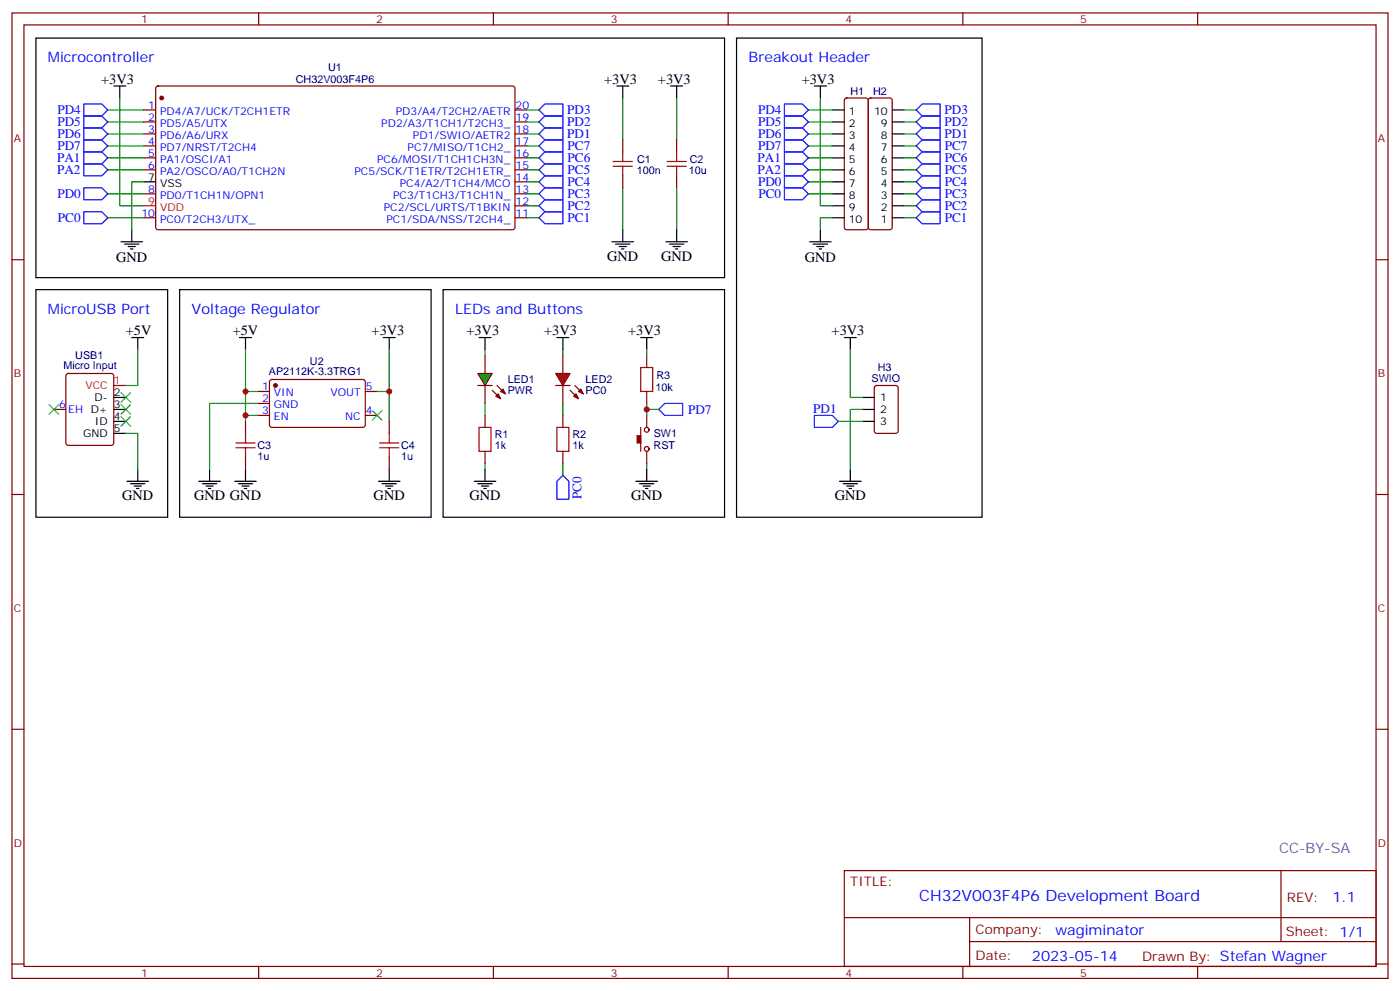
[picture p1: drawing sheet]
<svg xmlns="http://www.w3.org/2000/svg" width="412mm" height="292mm" viewBox="0 0 412 292" stroke-linecap="round" stroke-linejoin="round" font-family="sans-serif">
<g fill="none" stroke="#870000" stroke-width=".35">
<path d="M3.5 3.8h405.4v284.3h-405.4zM7.1 7.3h398.2v277.3h-398.2zM76.2 3.8v3.5M145.3 3.8v3.5M214.5 3.8v3.5M283.6 3.8v3.5M352.8 3.8v3.5M42.3 39.4h3.6M42.3 35.9h3.6M42.3 32.4h3.6M46.1 25.5l.5-.2 104.7 .1 .4 .6-.1 41.2-.6 .5-104.7-.1-.4-.6v-41zM151.7 39.4h3.5"/>
<path d="M151.7 35.9h3.5M151.7 32.4h3.5M42.3 43h3.6M42.3 46.5h3.6M42.3 50h3.6M42.3 57.1h3.6M151.7 43h3.5M151.7 46.5h3.5M151.7 50h3.5M151.7 57.1h3.5M151.7 53.6h3.5M3.5 76.5h3.6"/>
<path d="M42.3 64.1h3.6M151.7 64.1h3.5M151.7 60.6h3.5M405.3 76.5h3.6M19.6 110.2l.5-.2h12.7l.7 .4v20.1l-.4 .6-13 .1-.6-.5-.1-20zM75.8 115.3h3.6M75.8 118.8h3.6M79.6 112l.5-.2h27.1l.4 .7-.1 12.9-.6 .5-27.1-.1-.4-.6v-12.7zM107.6 115.3h3.5M163.7 113.5h4.2M165.8 104.7v5.3M165.8 113.5v5.3"/>
<path d="M167.9 114.9l2.5 2.5M169.3 113.5l2.5 2.5M15.9 120.6h3.5M72.3 124.1v3.5M72.3 134.7v3.5M75.8 122.3h3.6M107.6 122.3h3.5M114.7 124.1v3.5M114.7 134.7v3.5M142.9 122.3v3.6M142.9 132.9v3.6M165.8 122.3v3.6"/>
<path d="M165.8 132.9v3.6M188.7 125.9v7M190.5 122.3v3.6M190.5 132.9v3.6M3.5 145.6h3.6M405.3 145.6h3.6M3.5 214.8h3.6M405.3 214.8h3.6M248.7 256.4h156.6v28.2h-156.6zM377.3 256.4v20.9M248.7 270.2h156.5M285.6 277.3h119.6"/>
<path d="M285.6 270.2v14.2M3.5 283.9h3.6M76.2 284.6v3.5M145.3 284.6v3.5M214.5 284.6v3.5M283.6 284.6v3.5M352.8 284.6v3.5M405.3 283.9h3.6"/>
<circle cx="190.5" cy="132.2" r=".71"/>
<circle cx="190.5" cy="126.6" r=".71"/>
</g>
<g fill="none" stroke="#000" stroke-width=".35">
<path d="M42.3 53.6h3.6M10.6 85.3h38.8v67h-38.8zM38.8 99.4h3.5M40.6 99.4v3.5M52.9 85.3h74.1v67h-74.1zM70.6 99.4h3.5M72.3 99.4v3.5M112.9 99.4h3.5M114.7 99.4v3.5M130.5 85.3h82.9v67h-82.9zM141.1 99.4h3.5M142.9 99.4v3.5"/>
<path d="M164 99.4h3.6M165.8 99.4v3.5M33.5 117.1h3.5M33.5 127.6h3.5M33.5 124.1h3.5M33.5 120.6h3.5M40.6 138.2v3.5M61.7 138.2v3.5M72.3 138.2v3.5M114.7 138.2v3.5M142.9 138.2v3.5M190.5 138.2v3.5"/>
<path d="M37.4 141.7h6.3M38.5 142.5h4.2M39.5 143.2h2.1M40.2 143.9h.7M58.6 141.7h6.3M59.6 142.5h4.3M60.7 143.2h2.1M61.4 143.9h.7M69.1 141.7h6.4M70.2 142.5h4.2M71.3 143.2h2.1M72 143.9h.7"/>
<path d="M111.5 141.7h6.3M112.5 142.5h4.3M113.6 143.2h2.1M114.3 143.9h.7M139.7 141.7h6.3M140.8 142.5h4.2M141.8 143.2h2.1M142.5 143.9h.7M187.3 141.7h6.4M188.4 142.5h4.2M189.4 143.2h2.2M190.1 143.9h.8"/>
</g>
<path d="M42.3 60.6h3.6M33.5 113.5h3.5" fill="none" stroke="#f00" stroke-width=".35"/>
<path d="M14.5 119.2l2.8 2.8M17.3 119.2l-2.8 2.8M35.6 115.6l2.9 2.9M35.6 119.2l2.9 2.8M38.5 115.6l-2.9 2.9M38.5 119.2l-2.9 2.8M35.6 122.7l2.9 2.8M38.5 122.7l-2.9 2.8M109.7 120.9l2.8 2.9M112.5 120.9l-2.8 2.9" fill="none" stroke="#3c3" stroke-width=".35"/>
<g fill="none" stroke="#008700" stroke-width=".35">
<path d="M40.6 102.9v10.6h-3.6M72.3 102.9v12.4h3.5M72.3 115.3v8.8M75.8 118.8h-14.1v19.4M114.7 102.9v12.4h-3.6M114.7 115.3v8.8M142.9 102.9v1.8M142.9 118.8v3.5M165.8 102.9v1.8M165.8 118.8v3.5M37 127.6h3.6v10.6M72.3 122.3h3.5"/>
<path d="M142.9 136.5v1.7M165.8 136.5v3.5M190.5 136.5v1.7"/>
</g>
<g fill="#870000" stroke="#870000" stroke-width=".35">
<path d="M187.7 128.3h1v2.2h-1z"/>
<path d="M169.7 116l.7 1.4-1.4-.7z"/>
<path d="M170.4 115.3l.7-.7 .7 1.4z"/>
<circle cx="81.1" cy="113.5" r=".53"/>
<circle cx="47.6" cy="28.9" r=".53"/>
</g>
<path d="M69.5 131.9h5.6M69.5 130.5h5.6M72.3 127.6v2.9M72.3 131.9v2.8M111.8 131.9h5.7M111.8 130.5h5.7M114.7 127.6v2.9M114.7 131.9v2.8M141.1 125.9h3.5v7h-3.5zM164 125.9h3.6v7h-3.6z" fill="none" stroke="#a10000" stroke-width=".35"/>
<path d="M165.8 140l1.8 1.7v5.3h-3.6v-5.3zM194 120.6l1.8-1.8h5.3v3.5h-5.3z" fill="none" stroke="#00f" stroke-width=".35"/>
<path d="M163.7 110h4.2l-2.1 3.5z" fill="#f00" stroke="#870000" stroke-width=".35"/>
<path d="M142.9 104.7v5.3M142.9 113.5v5.3" fill="none" stroke="#870000" stroke-width=".35"/>
<path d="M140.8 110h4.2l-2.1 3.5z" fill="#0c0" stroke="#870000" stroke-width=".35"/>
<path d="M248.9 29.1l.5-.2h5.7l.5 .2 .2 .5v37.4l-.3 .5-.4 .2h-5.7l-.5-.3-.2-.4v-37.4zM256 29.1l.5-.2h5.6l.5 .2 .2 .5v37.4l-.2 .5-.5 .2h-5.6l-.5-.3-.2-.4v-37.4zM183.4 41.2v3.5M183.4 51.8v3.5M199.3 41.2v3.5M199.3 51.8v3.5M140.8 113.5h4.2M145 114.9l2.5 2.5M146.4 113.5l2.5 2.5M190.5 104.7v3.5M190.5 115.3v3.5M257.8 113.7l.4-.2h5.7l.6 .5 .1 12.9-.5 .7h-5.9l-.6-.4-.1-13z" fill="none" stroke="#870000" stroke-width=".35"/>
<g fill="#870000" stroke="#870000" stroke-width=".35">
<path d="M146 116.7l.8-.7 .7 1.4z"/>
<path d="M147.5 115.3l.7-.7 .7 1.4z"/>
</g>
<g fill="none" stroke="#000" stroke-width=".35">
<path d="M10.6 11.2h202.8v70.6h-202.8zM217 11.2h72.3v141.1h-72.3zM33.5 25.3h3.5M35.3 25.3v3.6M181.7 25.3h3.5M183.4 25.3v3.6M197.6 25.3h3.5M199.3 25.3v3.6M239.9 25.3h3.5M241.7 25.3v3.6M245.2 39.4h3.5M245.2 35.9h3.5"/>
<path d="M245.2 32.4h3.5M262.8 39.4h3.5M262.8 35.9h3.5M262.8 32.4h3.5M245.2 57.1h3.5M245.2 53.6h3.5M245.2 50h3.5M245.2 46.5h3.5M245.2 43h3.5M262.8 57.1h3.5M262.8 53.6h3.5M262.8 50h3.5"/>
<path d="M262.8 46.5h3.5M262.8 43h3.5M35.6 71.2h6.4M36.7 71.9h4.2M37.7 72.6h2.2M38.5 73.3h.7M38.8 67.7v3.5M180.3 71.2h6.3M181.3 71.9h4.3M182.4 72.6h2.1M183.1 73.3h.7M183.4 67.7v3.5"/>
<path d="M196.1 71.2h6.4M197.2 71.9h4.2M198.3 72.6h2.1M199 73.3h.7M199.3 67.7v3.5M238.5 71.2h6.3M239.5 71.9h4.3M240.6 72.6h2.1M241.3 73.3h.7M241.7 67.7v3.5M245.2 64.1h3.5M245.2 60.6h3.5"/>
<path d="M262.8 64.1h3.5M262.8 60.6h3.5M188.7 99.4h3.6M190.5 99.4v3.5M248.7 99.4h3.5M250.5 99.4v3.5M254 117.1h3.5M250.5 138.2v3.5M254 124.1h3.5M254 120.6h3.5M247.3 141.7h6.3M248.4 142.5h4.2"/>
<path d="M249.4 143.2h2.1M250.1 143.9h.7"/>
</g>
<g fill="none" stroke="#00f" stroke-width=".35">
<path d="M24.7 30.6h5.3l1.7 1.8-1.7 1.7h-5.3zM24.7 34.1h5.3l1.7 1.8-1.7 1.8h-5.3zM24.7 37.7h5.3l1.7 1.7-1.7 1.8h-5.3zM158.7 32.4l1.8-1.8h5.3v3.5h-5.3zM158.7 35.9l1.8-1.8h5.3v3.6h-5.3zM158.7 39.4l1.8-1.7h5.3v3.5h-5.3zM231.1 30.6h5.3l1.7 1.8-1.7 1.7h-5.3zM231.1 34.1h5.3l1.7 1.8-1.7 1.8h-5.3zM231.1 37.7h5.3l1.7 1.7-1.7 1.8h-5.3zM269.9 35.9l1.7-1.8h5.3v3.6h-5.3zM269.9 39.4l1.7-1.7h5.3v3.5h-5.3zM271.6 30.6h5.3v3.5h-5.3l-1.7-1.7z"/>
<path d="M24.7 41.2h5.3l1.7 1.8-1.7 1.7h-5.3zM24.7 44.7h5.3l1.7 1.8-1.7 1.8h-5.3zM24.7 48.3h5.3l1.7 1.7-1.7 1.8h-5.3zM24.7 55.3h5.3l1.7 1.8-1.7 1.7h-5.3zM158.7 43l1.8-1.8h5.3v3.5h-5.3zM158.7 46.5l1.8-1.8h5.3v3.6h-5.3zM158.7 50l1.8-1.7h5.3v3.5h-5.3zM158.7 53.6l1.8-1.8h5.3v3.5h-5.3zM158.7 57.1l1.8-1.8h5.3v3.5h-5.3zM231.1 41.2h5.3l1.7 1.8-1.7 1.7h-5.3zM231.1 44.7h5.3l1.7 1.8-1.7 1.8h-5.3zM231.1 48.3h5.3l1.7 1.7-1.7 1.8h-5.3z"/>
<path d="M231.1 51.8h5.3l1.7 1.8-1.7 1.7h-5.3zM231.1 55.3h5.3l1.7 1.8-1.7 1.7h-5.3zM269.9 46.5l1.7-1.8h5.3v3.6h-5.3zM269.9 53.6l1.7-1.8h5.3v3.5h-5.3zM271.6 41.2h5.3v3.5h-5.3l-1.7-1.7zM271.6 48.3h5.3v3.5h-5.3l-1.7-1.8zM271.6 55.3h5.3v3.5h-5.3l-1.7-1.7zM24.7 62.4h5.3l1.7 1.7-1.7 1.8h-5.3zM158.7 60.6l1.8-1.8h5.3v3.6h-5.3zM158.7 64.1l1.8-1.7h5.3v3.5h-5.3zM269.9 60.6l1.7-1.8h5.3v3.6h-5.3zM271.6 62.4h5.3v3.5h-5.3l-1.7-1.8z"/>
<path d="M239.9 122.3h5.3l1.7 1.8-1.7 1.8h-5.3z"/>
</g>
<g fill="none" stroke="#008700" stroke-width=".35">
<path d="M31.7 39.4h10.6M31.7 35.9h10.6M31.7 32.4h10.6M35.3 28.9v31.7h7M155.2 39.4h3.5M155.2 35.9h3.5M155.2 32.4h3.5M183.4 28.9v12.3M199.3 28.9v12.3M238.1 39.4h7.1M238.1 35.9h7.1M238.1 32.4h7.1"/>
<path d="M241.7 28.9v31.7h3.5M266.3 39.4h3.6M266.3 35.9h3.6M266.3 32.4h3.6M31.7 57.1h10.6M31.7 50h10.6M31.7 46.5h10.6M31.7 43h10.6M42.3 53.6h-3.5v14.1M155.2 57.1h3.5M155.2 50h3.5M155.2 46.5h3.5"/>
<path d="M155.2 43h3.5M155.2 53.6h3.5M183.4 55.3v12.4M199.3 55.3v12.4M238.1 57.1h7.1M238.1 50h7.1M238.1 46.5h7.1M238.1 43h7.1M238.1 53.6h7.1M266.3 57.1h3.6M266.3 50h3.6M266.3 46.5h3.6"/>
<path d="M266.3 43h3.6M266.3 53.6h3.6M31.7 64.1h10.6M155.2 64.1h3.5M155.2 60.6h3.5M245.2 64.1h-3.5v3.6M266.3 64.1h3.6M266.3 60.6h3.6M190.5 102.9v1.8M190.5 118.8v3.5M250.5 102.9v14.2h3.5M190.5 120.6h3.5"/>
<path d="M246.9 124.1h7.1M254 120.6h-3.5v17.6"/>
</g>
<path d="M180.6 47.6h5.7M180.6 49h5.7M183.4 44.7v2.9M183.4 49v2.8M196.5 47.6h5.6M196.5 49h5.6M199.3 44.7v2.9M199.3 49v2.8M188.7 108.2h3.6v7.1h-3.6z" fill="none" stroke="#a10000" stroke-width=".35"/>
<g fill="#c00">
<circle cx="114.7" cy="115.3" r=".88"/>
<circle cx="72.3" cy="115.3" r=".88"/>
<circle cx="72.3" cy="122.3" r=".88"/>
<circle cx="190.5" cy="120.6" r=".88"/>
</g>
<text font-size="4.6" fill="#00f" x="270.8" y="265.4">CH32V003F4P6 Development Board</text>
<g font-size="4.2" fill="#00f">
<text x="14.1" y="18.3">Microcontroller</text>
<text x="220.5" y="18.3">Breakout Header</text>
<text x="14.1" y="92.4">MicroUSB Port</text>
<text x="56.4" y="92.4">Voltage Regulator</text>
<text x="134.1" y="92.4">LEDs and Buttons</text>
<text x="392.5" y="265.7">1.1</text>
<text x="310.9" y="275.2">wagiminator</text>
<text x="304" y="283">2023-05-14</text>
</g>
<g font-size="4.2">
<text x="29.8" y="24.7">+3V3</text>
<text x="177.9" y="24.7">+3V3</text>
<text x="193.8" y="24.7">+3V3</text>
<text x="236.2" y="24.7">+3V3</text>
<text x="34.2" y="77.3">GND</text>
<text x="178.9" y="76.8">GND</text>
<text x="194.7" y="76.8">GND</text>
<text x="237" y="77.3">GND</text>
<text x="37" y="98.7">+5V</text>
<text x="68.5" y="98.7">+5V</text>
<text x="109.5" y="98.7">+3V3</text>
<text x="137.4" y="98.7">+3V3</text>
<text x="160.3" y="98.7">+3V3</text>
<text x="185" y="98.7">+3V3</text>
<text x="245" y="98.7">+3V3</text>
<text x="36" y="147.4">GND</text>
<text x="57.1" y="147.4">GND GND</text>
<text x="110.1" y="147.4">GND</text>
<text x="138.3" y="147.4">GND</text>
<text x="185.9" y="147.4">GND</text>
<text x="245.9" y="147.4">GND</text>
</g>
<text font-size="4.2" fill="#0099b0" x="376.8" y="251.1">CC-BY-SA</text>
<g font-size="3.9" fill="#00f">
<text x="16.9" y="33.7">PD4</text>
<text x="167.1" y="33.6">PD3</text>
<text x="223.3" y="33.7">PD4</text>
<text x="278.2" y="33.6">PD3</text>
<text x="16.9" y="37.2">PD5</text>
<text x="16.9" y="40.7">PD6</text>
<text x="167.1" y="37.2">PD2</text>
<text x="167.1" y="40.7">PD1</text>
<text x="223.3" y="37.2">PD5</text>
<text x="223.3" y="40.7">PD6</text>
<text x="278.2" y="37.2">PD2</text>
<text x="278.2" y="40.7">PD1</text>
<text x="16.8" y="47.8">PA1</text>
<text x="16.9" y="44.2">PD7</text>
<text x="167.2" y="44.2">PC7</text>
<text x="167.2" y="47.7">PC6</text>
<text x="223.2" y="47.8">PA1</text>
<text x="223.3" y="44.2">PD7</text>
<text x="278.3" y="44.2">PC7</text>
<text x="278.3" y="47.7">PC6</text>
<text x="16.8" y="51.3">PA2</text>
<text x="167.2" y="51.3">PC5</text>
<text x="223.2" y="51.3">PA2</text>
<text x="278.3" y="51.3">PC5</text>
<text x="16.9" y="58.3">PD0</text>
<text x="167.2" y="54.8">PC4</text>
<text x="167.2" y="58.3">PC3</text>
<text x="223.3" y="54.8">PD0</text>
<text x="223.4" y="58.3">PC0</text>
<text x="278.3" y="54.8">PC4</text>
<text x="278.3" y="58.3">PC3</text>
<text x="17.1" y="65.4">PC0</text>
<text x="167.2" y="61.9">PC2</text>
<text x="167.2" y="65.4">PC1</text>
<text x="278.3" y="61.9">PC2</text>
<text x="278.3" y="65.4">PC1</text>
<text x="202.7" y="121.9">PD7</text>
<text x="239.5" y="121.5">PD1</text>
<text x="171.3" y="147" transform="rotate(-90 171.3 147)">PC0</text>
</g>
<g font-size="3.9" fill="#800">
<text x="250.5" y="261">TITLE:</text>
<text x="379.1" y="265.7">REV:</text>
<text x="287.4" y="275.2">Company:</text>
<text x="378.7" y="275.8">Sheet: 1/1</text>
<text x="287.4" y="282.9">Date:</text>
<text x="336.4" y="282.9">Drawn By: Stefan Wagner</text>
</g>
<g font-size="3.2" fill="#800">
<text x="41.6" y="6.8">1</text>
<text x="110.8" y="6.8">2</text>
<text x="179.9" y="6.8">3</text>
<text x="249.1" y="6.8">4</text>
<text x="318.2" y="6.8">5</text>
<text x="4.1" y="41.9">A</text>
<text x="405.9" y="41.9">A</text>
<text x="4.1" y="111.1">B</text>
<text x="405.9" y="111.1">B</text>
<text x="4.1" y="180.2">C</text>
<text x="405.9" y="180.2">C</text>
<text x="4.1" y="249.3">D</text>
<text x="405.9" y="249.3">D</text>
<text x="41.6" y="287.6">1</text>
<text x="110.8" y="287.6">2</text>
<text x="179.9" y="287.6">3</text>
<text x="249.1" y="287.6">4</text>
<text x="318.2" y="287.6">5</text>
</g>
<g font-size="3.2" fill="#000080">
<text x="96.7" y="21.1">U1</text>
<text x="87.2" y="24.4">CH32V003F4P6</text>
<text x="250.5" y="27.9">H1</text>
<text x="257.2" y="27.9">H2</text>
<text x="203.2" y="48">C2</text>
<text x="187.6" y="51.2">100n</text>
<text x="187.7" y="48">C1</text>
<text x="202.9" y="51.2">10u</text>
<text x="22.2" y="105.7">USB1</text>
<text x="91.3" y="107.4">U2</text>
<text x="18.7" y="108.7">Micro Input</text>
<text x="79.2" y="110.5">AP2112K-3.3TRG1</text>
<text x="149.6" y="112.9">LED1</text>
<text x="172.5" y="112.9">LED2</text>
<text x="193.3" y="111.5">R3</text>
<text x="256.7" y="112.5">SWIO</text>
<text x="258.6" y="109.3">H3</text>
<text x="149.6" y="116.1">PWR</text>
<text x="172.5" y="116.1">PC0</text>
<text x="193.1" y="115">10k</text>
<text x="145.7" y="129.1">R1</text>
<text x="168.6" y="129.1">R2</text>
<text x="192.6" y="128.8">SW1</text>
<text x="75.8" y="135.5">1u</text>
<text x="75.8" y="132.3">C3</text>
<text x="118.2" y="135.5">1u</text>
<text x="118.2" y="132.3">C4</text>
<text x="145.7" y="132.3">1k</text>
<text x="168.7" y="132.3">1k</text>
<text x="192.5" y="132.3">RST</text>
</g>
<g font-size="3.2" fill="#00f">
<text x="43.7" y="32">1</text>
<text x="43.7" y="35.6">2</text>
<text x="47.2" y="33.8">PD4/A7/UCK/T2CH1ETR</text>
<text x="116.6" y="33.8">PD3/A4/T2CH2/AETR</text>
<text x="151.9" y="35.6">19</text>
<text x="151.9" y="32">20</text>
<text x="43.7" y="39.1">3</text>
<text x="47.2" y="37.3">PD5/A5/UTX</text>
<text x="47.2" y="40.9">PD6/A6/URX</text>
<text x="112.3" y="37.3">PD2/A3/T1CH1/T2CH3_</text>
<text x="121.6" y="40.9">PD1/SWIO/AETR2</text>
<text x="151.9" y="39.1">18</text>
<text x="43.7" y="42.6">4</text>
<text x="43.7" y="46.1">5</text>
<text x="47.2" y="44.4">PD7/NRST/T2CH4</text>
<text x="47.2" y="47.9">PA1/OSCI/A1</text>
<text x="111.1" y="47.9">PC6/MOSI/T1CH1CH3N_</text>
<text x="120.1" y="44.4">PC7/MISO/T1CH2_</text>
<text x="151.9" y="46.1">16</text>
<text x="151.9" y="42.6">17</text>
<text x="43.7" y="49.7">6</text>
<text x="47.2" y="51.4">PA2/OSCO/A0/T1CH2N</text>
<text x="104.4" y="51.4">PC5/SCK/T1ETR/T2CH1ETR_</text>
<text x="151.9" y="53.2">14</text>
<text x="151.9" y="49.7">15</text>
<text x="43.7" y="56.7">8</text>
<text x="47.2" y="58.5">PD0/T1CH1N/OPN1</text>
<text x="115.8" y="58.5">PC3/T1CH3/T1CH1N_</text>
<text x="117.8" y="55">PC4/A2/T1CH4/MCO</text>
<text x="151.9" y="56.7">13</text>
<text x="41.7" y="63.8">10</text>
<text x="47.2" y="65.5">PC0/T2CH3/UTX_</text>
<text x="113.1" y="62">PC2/SCL/URTS/T1BKIN</text>
<text x="113.8" y="65.5">PC1/SDA/NSS/T2CH4_</text>
<text x="151.9" y="63.8">11</text>
<text x="151.9" y="60.3">12</text>
<text x="77.2" y="114.9">1</text>
<text x="77.2" y="118.5">2</text>
<text x="80.7" y="116.7">VIN</text>
<text x="97.3" y="116.7">VOUT</text>
<text x="107.8" y="114.9">5</text>
<text x="17.4" y="120.2">6</text>
<text x="20.1" y="121.6">EH D+</text>
<text x="77.2" y="122">3</text>
<text x="80.7" y="120.2">GND</text>
<text x="80.7" y="123.8">EN</text>
<text x="101.7" y="123.8">NC</text>
<text x="107.8" y="122">4</text>
</g>
<g font-size="3.2">
<text x="250" y="33.8">1</text>
<text x="257.5" y="33.8">10</text>
<text x="250" y="37.3">2</text>
<text x="250" y="40.9">3</text>
<text x="259.5" y="40.9">8</text>
<text x="259.5" y="37.3">9</text>
<text x="250" y="44.4">4</text>
<text x="250" y="47.9">5</text>
<text x="259.5" y="47.9">6</text>
<text x="259.5" y="44.4">7</text>
<text x="43.7" y="53.2">7</text>
<text x="250" y="51.4">6</text>
<text x="259.5" y="51.4">5</text>
<text x="47.2" y="55">VSS</text>
<text x="250" y="55">7</text>
<text x="250" y="58.5">8</text>
<text x="259.5" y="58.5">3</text>
<text x="259.5" y="55">4</text>
<text x="250" y="62">9</text>
<text x="250" y="65.5">10</text>
<text x="259.5" y="65.5">1</text>
<text x="259.5" y="62">2</text>
<text x="27.9" y="118.1">D-</text>
<text x="33.5" y="116.7">2</text>
<text x="259.3" y="118.1">1</text>
<text x="28" y="125.2">ID</text>
<text x="33.5" y="123.8">4</text>
<text x="33.5" y="120.2">3</text>
<text x="259.3" y="125.2">3</text>
<text x="259.3" y="121.6">2</text>
<text x="24.5" y="128.7">GND</text>
<text x="33.5" y="127.3">5</text>
</g>
<g font-size="3.2" fill="#f00">
<text x="43.7" y="60.3">9</text>
<text x="47.2" y="62">VDD</text>
<text x="33.5" y="113.2">1</text>
<text x="25.1" y="114.6">VCC</text>
</g>
</svg>
